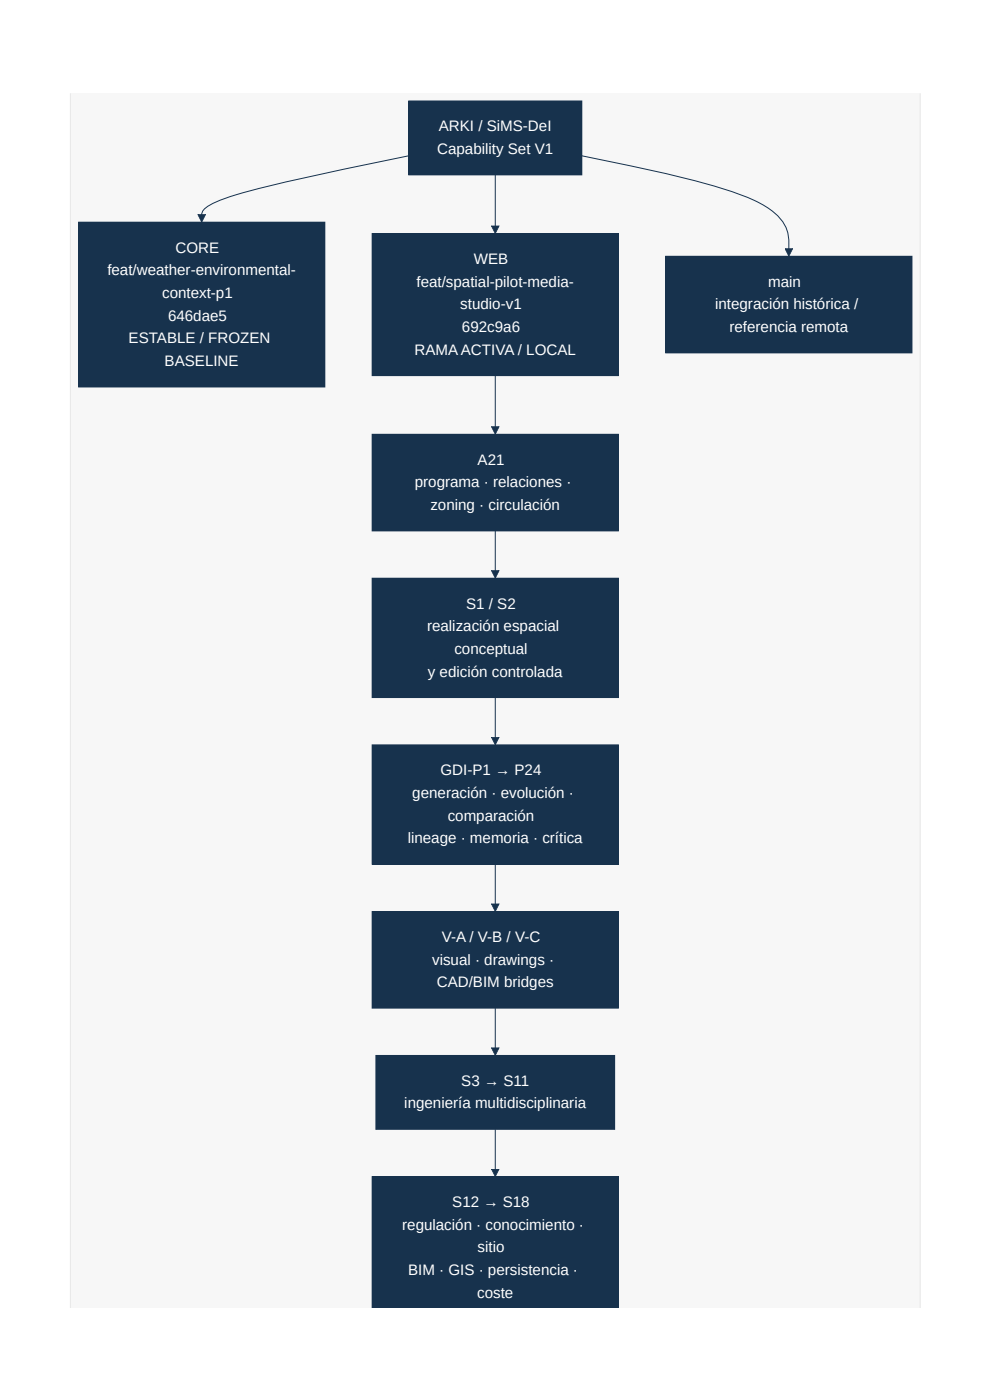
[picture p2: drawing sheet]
<svg xmlns="http://www.w3.org/2000/svg" width="210mm" height="297mm" viewBox="0 0 210 297" stroke-linecap="round" stroke-linejoin="round" font-family="sans-serif">
<path d="M86.8 33.1l-7.3 1.5a452.5 452.5 0 0 0-29.3 6.8 22.8 22.8 0 0 0-6.5 2.7 2.14 2.14 0 0 0-.9 2.3" fill="none" stroke="#17324d" stroke-width=".21"/>
<g fill="#17324d">
<path d="M42 45.6h1.6l-.8 1.6z"/>
<path d="M43.5 45.7l.1 .1v.1l-.2-.1zM43.4 45.8l.2 .1-.1 .2-.2-.1zM43.3 46l.2 .1-.1 .1-.1-.1zM43.3 46.1l.1 .1-.1 .1h-.1zM43.2 46.3h.1v.2l-.2-.1zM43.1 46.4l.2 .1-.1 .1h-.1zM43.1 46.6h.1l-.1 .2-.1-.1zM43 46.7l.1 .1v.1l-.2-.1zM42.9 46.8l.2 .1-.1 .2-.2-.1zM42.8 47l.2 .1-.1 .1-.1-.1zM42.7 47.1l.1-.1 .1 .2h-.1h.1zM42.6 47l.2-.1v.1l-.1 .1zM42.6 46.8h.1l.1 .1-.2 .1zM42.5 46.7l.1-.1 .1 .2h-.1zM42.4 46.5h.2v.1l-.1 .1zM42.3 46.4l.2-.1 .1 .2h-.2zM42.3 46.2h.1l.1 .1-.2 .1zM42.2 46.1l.1-.1 .1 .2h-.1zM42.1 46l.2-.1v.1l-.1 .1zM42.1 45.8l.1-.1 .1 .2-.2 .1zM42 45.7l.1-.1 .1 .1-.1 .1zM42 45.5l.1 .2zM42.1 45.5l.2 .2zM42.3 45.5l.2 .2zM42.5 45.5l.1 .2zM42.6 45.5l.2 .2zM42.8 45.5l.1 .2zM42.9 45.5l.2 .2zM43.1 45.5l.2 .2zM43.3 45.5l.1 .2zM43.4 45.5l.2 .2zM43.6 45.5v.3l-.1-.1 .1-.1v.1z"/>
</g>
<path d="M105.2 37.1v11.7" fill="none" stroke="#17324d" stroke-width=".21"/>
<g fill="#17324d">
<path d="M104.4 48h1.6l-.8 1.6z"/>
<path d="M105.8 48.1l.2 .1-.1 .1h-.1zM105.8 48.3h.1l-.1 .2-.1-.1zM105.7 48.4l.1 .1v.1l-.2-.1zM105.6 48.5l.2 .1-.1 .2-.2-.1zM105.5 48.7l.2 .1-.1 .1-.1-.1zM105.5 48.8l.1 .1-.1 .1h-.1zM105.4 49h.1v.2l-.2-.1zM105.3 49.1l.2 .1-.1 .1h-.1zM105.3 49.3h.1l-.1 .2-.1-.1zM105.2 49.4l.1 .1v.1l-.2-.1zM105 49.5h.2v.1h-.1h.2zM105 49.4l.1-.1 .1 .2h-.2zM104.9 49.2h.1l.1 .1-.1 .1zM104.8 49.1l.2-.1v.2h-.1zM104.8 49l.1-.1 .1 .1-.2 .1zM104.7 48.8l.1-.1 .1 .2-.1 .1zM104.6 48.7l.2-.1v.1l-.1 .1zM104.5 48.5l.2-.1 .1 .2-.2 .1zM104.5 48.4l.1-.1 .1 .1-.2 .1zM104.4 48.2h.1l.1 .1-.1 .1zM104.3 48.1l.2-.1v.2h-.1zM104.3 47.9l.2 .2zM104.5 47.9l.1 .2zM104.6 47.9l.2 .2zM104.8 47.9l.2 .2zM105 47.9l.1 .2zM105.1 47.9l.2 .2zM105.3 47.9l.1 .2zM105.4 47.9l.2 .2zM105.6 47.9l.2 .2zM105.8 47.9l.1 .2zM105.9 47.9l.1 .3-.2-.1 .1-.1 .1 .1z"/>
</g>
<path d="M123.5 33.1l15.4 3.2a120.6 120.6 0 0 1 21.3 6.3 12.7 12.7 0 0 1 6.8 5.9l.5 2.1v3" fill="none" stroke="#17324d" stroke-width=".21"/>
<g fill="#17324d">
<path d="M166.7 52.8h1.6l-.8 1.6z"/>
<path d="M168.2 52.9l.1 .1-.1 .1h-.1zM168.1 53.1h.1v.2l-.2-.1zM168 53.2l.2 .1-.1 .1h-.1zM168 53.4h.1l-.1 .2-.1-.1zM167.9 53.5l.1 .1v.1h-.2zM167.8 53.7h.2l-.1 .2-.2-.1zM167.7 53.8l.2 .1-.1 .1-.1-.1zM167.7 53.9l.1 .1-.1 .2-.1-.1zM167.6 54.1l.1 .1v.1l-.2-.1zM167.5 54.2l.2 .1-.1 .1h-.1zM167.4 54.4l.1-.1 .1 .1h-.2h.2zM167.3 54.2l.2-.1v.2l-.1 .1zM167.2 54.1l.2-.1 .1 .1-.2 .1zM167.2 53.9l.1-.1 .1 .2-.2 .1zM167.1 53.8l.1-.1 .1 .1-.1 .1zM167 53.6h.2v.1l-.1 .1zM166.9 53.5l.2-.1 .1 .2h-.2zM166.9 53.3h.1l.1 .1-.2 .1zM166.8 53.2l.1-.1 .1 .2h-.1zM166.7 53.1l.2-.1v.1l-.1 .1zM166.7 52.9l.1-.1 .1 .2-.2 .1zM166.7 52.8l.1 .1zM166.8 52.8l.2 .1zM167 52.8l.1 .1zM167.1 52.8l.2 .1zM167.3 52.8l.2 .1zM167.5 52.8l.1 .1zM167.6 52.8l.2 .1zM167.8 52.8l.1 .1zM167.9 52.8l.2 .1zM168.1 52.8l.2 .1zM168.3 52.8v.2l-.1-.1v-.1l.1 .1z"/>
</g>
<path d="M105.2 79.8v11.6" fill="none" stroke="#17324d" stroke-width=".21"/>
<g fill="#17324d">
<path d="M104.4 90.6h1.6l-.8 1.6z"/>
<path d="M105.8 90.7l.2 .1-.1 .2-.1-.1zM105.8 90.9l.1 .1-.1 .1-.1-.1zM105.7 91l.1 .1v.1h-.2zM105.6 91.2h.2l-.1 .2-.2-.1zM105.5 91.3l.2 .1-.1 .1h-.1zM105.5 91.5h.1l-.1 .2-.1-.1zM105.4 91.6l.1 .1v.1h-.2zM105.3 91.8h.2l-.1 .2-.1-.1zM105.3 91.9l.1 .1-.1 .1-.1-.1zM105.2 92l.1 .1v.2l-.2-.1zM105 92.2l.2-.1v.1h-.1l.2 .1zM105 92l.1-.1 .1 .2-.2 .1zM104.9 91.9l.1-.1 .1 .1-.1 .1zM104.8 91.7h.2v.1l-.1 .1zM104.8 91.6l.1-.1 .1 .2h-.2zM104.7 91.4h.1l.1 .1-.1 .1zM104.6 91.3l.2-.1v.2h-.1zM104.5 91.2l.2-.1 .1 .1-.2 .1zM104.5 91l.1-.1 .1 .2-.2 .1zM104.4 90.9l.1-.1 .1 .1-.1 .1zM104.3 90.7h.2v.1l-.1 .1zM104.3 90.6l.2 .1zM104.5 90.6l.1 .1zM104.6 90.6l.2 .1zM104.8 90.6l.2 .1zM105 90.6l.1 .1zM105.1 90.6l.2 .1zM105.3 90.6l.1 .1zM105.4 90.6l.2 .1zM105.6 90.6l.2 .1zM105.8 90.6l.1 .1zM105.9 90.6l.1 .2-.2-.1 .1-.1 .1 .1z"/>
</g>
<path d="M105.2 112.8v9.2" fill="none" stroke="#17324d" stroke-width=".21"/>
<g fill="#17324d">
<path d="M104.4 121.2h1.6l-.8 1.6z"/>
<path d="M105.8 121.3l.2 .1-.1 .1h-.1zM105.8 121.5h.1l-.1 .2-.1-.1zM105.7 121.6l.1 .1v.1l-.2-.1zM105.6 121.7l.2 .1-.1 .2-.2-.1zM105.5 121.9l.2 .1-.1 .1-.1-.1zM105.5 122l.1 .1-.1 .1h-.1zM105.4 122.2h.1v.2l-.2-.1zM105.3 122.3l.2 .1-.1 .1h-.1zM105.3 122.5h.1l-.1 .2-.1-.1zM105.2 122.6l.1 .1v.1h-.2zM105 122.7h.2v.1h-.1h.2zM105 122.6l.1-.1 .1 .2h-.2zM104.9 122.4h.1l.1 .1-.1 .1zM104.8 122.3l.2-.1v.2h-.1zM104.8 122.2l.1-.1 .1 .1-.2 .1zM104.7 122l.1-.1 .1 .2-.1 .1zM104.6 121.9l.2-.1v.1l-.1 .1zM104.5 121.7h.2l.1 .1-.2 .1zM104.5 121.6l.1-.1 .1 .2h-.2zM104.4 121.4h.1l.1 .1-.1 .1zM104.3 121.3l.2-.1v.2h-.1zM104.3 121.2l.2 .1zM104.5 121.2l.1 .1zM104.6 121.2l.2 .1zM104.8 121.2l.2 .1zM105 121.2l.1 .1zM105.1 121.2l.2 .1zM105.3 121.2l.1 .1zM105.4 121.2l.2 .1zM105.6 121.2l.2 .1zM105.8 121.2l.1 .1zM105.9 121.2l.1 .2-.2-.1 .1-.1 .1 .1z"/>
</g>
<path d="M105.2 148.2v9.2" fill="none" stroke="#17324d" stroke-width=".21"/>
<g fill="#17324d">
<path d="M104.4 156.6h1.6l-.8 1.6z"/>
<path d="M105.8 156.7l.2 .1-.1 .1h-.1zM105.8 156.9h.1l-.1 .2-.1-.1zM105.7 157l.1 .1v.1l-.2-.1zM105.6 157.1l.2 .1-.1 .2-.2-.1zM105.5 157.3l.2 .1-.1 .1-.1-.1zM105.5 157.4l.1 .1-.1 .1h-.1zM105.4 157.6h.1v.2l-.2-.1zM105.3 157.7l.2 .1-.1 .1h-.1zM105.3 157.9h.1l-.1 .2-.1-.1zM105.2 158l.1 .1v.1l-.2-.1zM105 158.1h.2v.1h-.1h.2zM105 158l.1-.1 .1 .2h-.2zM104.9 157.8h.1l.1 .1-.1 .1zM104.8 157.7l.2-.1v.2h-.1zM104.8 157.6l.1-.1 .1 .1-.2 .1zM104.7 157.4l.1-.1 .1 .2-.1 .1zM104.6 157.3l.2-.1v.1l-.1 .1zM104.5 157.1l.2-.1 .1 .2-.2 .1zM104.5 157l.1-.1 .1 .1-.2 .1zM104.4 156.8h.1l.1 .1-.1 .1zM104.3 156.7l.2-.1v.2h-.1zM104.3 156.6l.2 .1zM104.5 156.6l.1 .1zM104.6 156.6l.2 .1zM104.8 156.6l.2 .1zM105 156.6l.1 .1zM105.1 156.6l.2 .1zM105.3 156.6l.1 .1zM105.4 156.6l.2 .1zM105.6 156.6l.2 .1zM105.8 156.6l.1 .1zM105.9 156.6l.1 .2-.2-.1 .1-.1 .1 .1z"/>
</g>
<path d="M105.2 183.5v9.3" fill="none" stroke="#17324d" stroke-width=".21"/>
<g fill="#17324d">
<path d="M104.4 192h1.6l-.8 1.6z"/>
<path d="M105.8 192.1l.2 .1-.1 .1-.1-.1zM105.8 192.2l.1 .1-.1 .2-.1-.1zM105.7 192.4l.1 .1v.1l-.2-.1zM105.6 192.5l.2 .1-.1 .2-.2-.1zM105.5 192.7l.2 .1-.1 .1-.1-.1zM105.5 192.8l.1 .1-.1 .1h-.1zM105.4 193h.1v.2l-.2-.1zM105.3 193.1l.2 .1-.1 .1h-.1zM105.3 193.3h.1l-.1 .2-.1-.1zM105.2 193.4l.1 .1v.1l-.2-.1zM105 193.5h.2v.1h-.1h.2zM105 193.4l.1-.1 .1 .2h-.2zM104.9 193.2h.1l.1 .1-.1 .1zM104.8 193.1l.2-.1v.2h-.1zM104.8 192.9h.1l.1 .1-.2 .1zM104.7 192.8l.1-.1 .1 .2h-.1zM104.6 192.7l.2-.1v.1l-.1 .1zM104.5 192.5l.2-.1 .1 .2-.2 .1zM104.5 192.4l.1-.1 .1 .1-.2 .1zM104.4 192.2h.1l.1 .1-.1 .1zM104.3 192.1l.2-.1v.2h-.1zM104.3 191.9l.2 .2zM104.5 191.9l.1 .2zM104.6 191.9l.2 .2zM104.8 191.9l.2 .2zM105 191.9l.1 .2zM105.1 191.9l.2 .2zM105.3 191.9l.1 .2zM105.4 191.9l.2 .2zM105.6 191.9l.2 .2zM105.8 191.9l.1 .2zM105.9 191.9l.1 .3-.2-.1 .1-.1 .1 .1z"/>
</g>
<path d="M105.2 214.1v9.3" fill="none" stroke="#17324d" stroke-width=".21"/>
<g fill="#17324d">
<path d="M104.4 222.6h1.6l-.8 1.6z"/>
<path d="M105.8 222.7h.2l-.1 .2-.1-.1zM105.8 222.8l.1 .1-.1 .1h-.1zM105.7 223h.1v.2l-.2-.1zM105.6 223.1l.2 .1-.1 .1-.2-.1zM105.5 223.2l.2 .1-.1 .2-.1-.1zM105.5 223.4l.1 .1-.1 .1-.1-.1zM105.4 223.5l.1 .1v.2l-.2-.1zM105.3 223.7l.2 .1-.1 .1-.1-.1zM105.3 223.8l.1 .1-.1 .1h-.1zM105.2 224h.1v.2l-.2-.1zM105 224.1l.2-.1v.1h-.1l.2 .1zM105 223.9h.1l.1 .1-.2 .1zM104.9 223.8l.1-.1 .1 .2h-.1zM104.8 223.7l.2-.1v.1l-.1 .1zM104.8 223.5l.1-.1 .1 .2-.2 .1zM104.7 223.4l.1-.1 .1 .1-.1 .1zM104.6 223.2h.2v.1l-.1 .1zM104.5 223.1l.2-.1 .1 .2h-.2zM104.5 222.9h.1l.1 .1-.2 .1zM104.4 222.8l.1-.1 .1 .2h-.1zM104.3 222.7l.2-.1v.1l-.1 .1zM104.3 222.5l.2 .1zM104.5 222.5l.1 .1zM104.6 222.5l.2 .1zM104.8 222.5l.2 .1zM105 222.5l.1 .1zM105.1 222.5l.2 .1zM105.3 222.5l.1 .1zM105.4 222.5l.2 .1zM105.6 222.5l.2 .1zM105.8 222.5l.1 .1zM105.9 222.5l.1 .2h-.2l.1-.2 .1 .1z"/>
</g>
<path d="M105.2 239.9v9.2" fill="none" stroke="#17324d" stroke-width=".21"/>
<g fill="#17324d">
<path d="M104.4 248.3h1.6l-.8 1.6z"/>
<path d="M86.8 21.5h36.7v15.6h-36.7z"/>
<path d="M105.8 248.4l.2 .1-.1 .1h-.1zM105.8 248.6h.1l-.1 .2-.1-.1zM105.7 248.7l.1 .1v.1l-.2-.1zM105.6 248.8l.2 .1-.1 .2-.2-.1zM105.5 249l.2 .1-.1 .1-.1-.1zM105.5 249.1l.1 .1-.1 .2-.1-.1zM105.4 249.3l.1 .1v.1l-.2-.1zM105.3 249.4l.2 .1-.1 .1h-.1zM105.3 249.6h.1l-.1 .2-.1-.1zM105.2 249.7l.1 .1v.1h-.2zM105 249.8h.2v.1h-.1h.2zM105 249.7l.1-.1 .1 .2h-.2zM104.9 249.5h.1l.1 .1-.1 .1zM104.8 249.4l.2-.1v.2h-.1zM104.8 249.3l.1-.1 .1 .1-.2 .1zM104.7 249.1l.1-.1 .1 .2-.1 .1zM104.6 249l.2-.1v.1l-.1 .1zM104.5 248.8h.2l.1 .1-.2 .1zM104.5 248.7l.1-.1 .1 .2h-.2zM104.4 248.5h.1l.1 .1-.1 .1zM104.3 248.4l.2-.1v.2h-.1zM104.3 248.3l.2 .1zM104.5 248.3l.1 .1zM104.6 248.3l.2 .1zM104.8 248.3l.2 .1zM105 248.3l.1 .1zM105.1 248.3l.2 .1zM105.3 248.3l.1 .1zM105.4 248.3l.2 .1zM105.6 248.3l.2 .1zM105.8 248.3l.1 .1zM105.9 248.3l.1 .2-.2-.1 .1-.1 .1 .1z"/>
</g>
<path d="M86.8 21.5h36.7v15.6h-36.7z" fill="none" stroke="#17324d" stroke-width=".21"/>
<path d="M16.7 47.2h52.3v35h-52.3z" fill="#17324d"/>
<path d="M16.7 47.2h52.3v35h-52.3z" fill="none" stroke="#17324d" stroke-width=".21"/>
<path d="M79 49.6h52.3v30.2h-52.3z" fill="#17324d"/>
<path d="M79 49.6h52.3v30.2h-52.3z" fill="none" stroke="#17324d" stroke-width=".21"/>
<path d="M141.4 54.4h52.3v20.5h-52.3z" fill="#17324d"/>
<path d="M141.4 54.4h52.3v20.5h-52.3z" fill="none" stroke="#17324d" stroke-width=".21"/>
<path d="M79 92.2h52.3v20.6h-52.3z" fill="#17324d"/>
<path d="M79 92.2h52.3v20.6h-52.3z" fill="none" stroke="#17324d" stroke-width=".21"/>
<path d="M79 122.8h52.3v25.4h-52.3z" fill="#17324d"/>
<path d="M79 122.8h52.3v25.4h-52.3z" fill="none" stroke="#17324d" stroke-width=".21"/>
<path d="M79 158.2h52.3v25.3h-52.3z" fill="#17324d"/>
<path d="M79 158.2h52.3v25.3h-52.3z" fill="none" stroke="#17324d" stroke-width=".21"/>
<path d="M79 193.6h52.3v20.5h-52.3z" fill="#17324d"/>
<path d="M79 193.6h52.3v20.5h-52.3z" fill="none" stroke="#17324d" stroke-width=".21"/>
<path d="M79.8 224.2h50.7v15.7h-50.7z" fill="#17324d"/>
<path d="M79.8 224.2h50.7v15.7h-50.7z" fill="none" stroke="#17324d" stroke-width=".21"/>
<path d="M79 249.9h52.3v27.9h-52.3z" fill="#17324d"/>
<path d="M79 277.8v-27.9h52.3v27.9" fill="none" stroke="#17324d" stroke-width=".21"/>
<g font-size="3.2" fill="#fff">
<text x="93.2" y="27.9">ARKI / SiMS-DeI</text>
<text x="92.8" y="32.7">Capability Set V1</text>
<text x="37.3" y="53.6">CORE</text>
<text x="22.8" y="58.5">feat/weather-environmental-</text>
<text x="100.6" y="56">WEB</text>
<text x="34.4" y="63.3">context-p1</text>
<text x="88.4" y="60.9">feat/spatial-pilot-media-</text>
<text x="97.8" y="65.7">studio-v1</text>
<text x="151.9" y="65.7">integración histórica /</text>
<text x="163.1" y="60.9">main</text>
<text x="35.7" y="68.1">646dae5</text>
<text x="98.1" y="70.5">692c9a6</text>
<text x="154.9" y="70.5">referencia remota</text>
<text x="27.3" y="72.9">ESTABLE / FROZEN</text>
<text x="35" y="77.8">BASELINE</text>
<text x="88" y="75.4">RAMAACTIVA / LOCAL</text>
<text x="101.4" y="98.7">A21</text>
<text x="88.1" y="103.5">programa · relaciones ·</text>
<text x="91.4" y="108.3">zoning · circulación</text>
<text x="99" y="129.2">S1 / S2</text>
<text x="90.7" y="134.1">realización espacial</text>
<text x="90.9" y="143.7">y edición controlada</text>
<text x="96.5" y="138.9">conceptual</text>
<text x="93.5" y="164.6">GDI-P1 → P24</text>
<text x="87.6" y="169.5">generación · evolución ·</text>
<text x="86.6" y="179.1">lineage · memoria · crítica</text>
<text x="95.1" y="174.3">comparación</text>
<text x="93.8" y="200">V-A / V-B / V-C</text>
<text x="91.8" y="204.9">visual · drawings ·</text>
<text x="92.7" y="209.7">CAD/BIM bridges</text>
<text x="98" y="230.6">S3 → S11</text>
<text x="85.9" y="235.4">ingeniería multidisciplinaria</text>
<text x="96.1" y="256.4">S12 → S18</text>
<text x="85.4" y="261.2">regulación · conocimiento ·</text>
<text x="101.4" y="266">sitio</text>
<text x="86.7" y="270.8">BIM · GIS · persistencia ·</text>
<text x="101.3" y="275.7">coste</text>
</g>
</svg>
